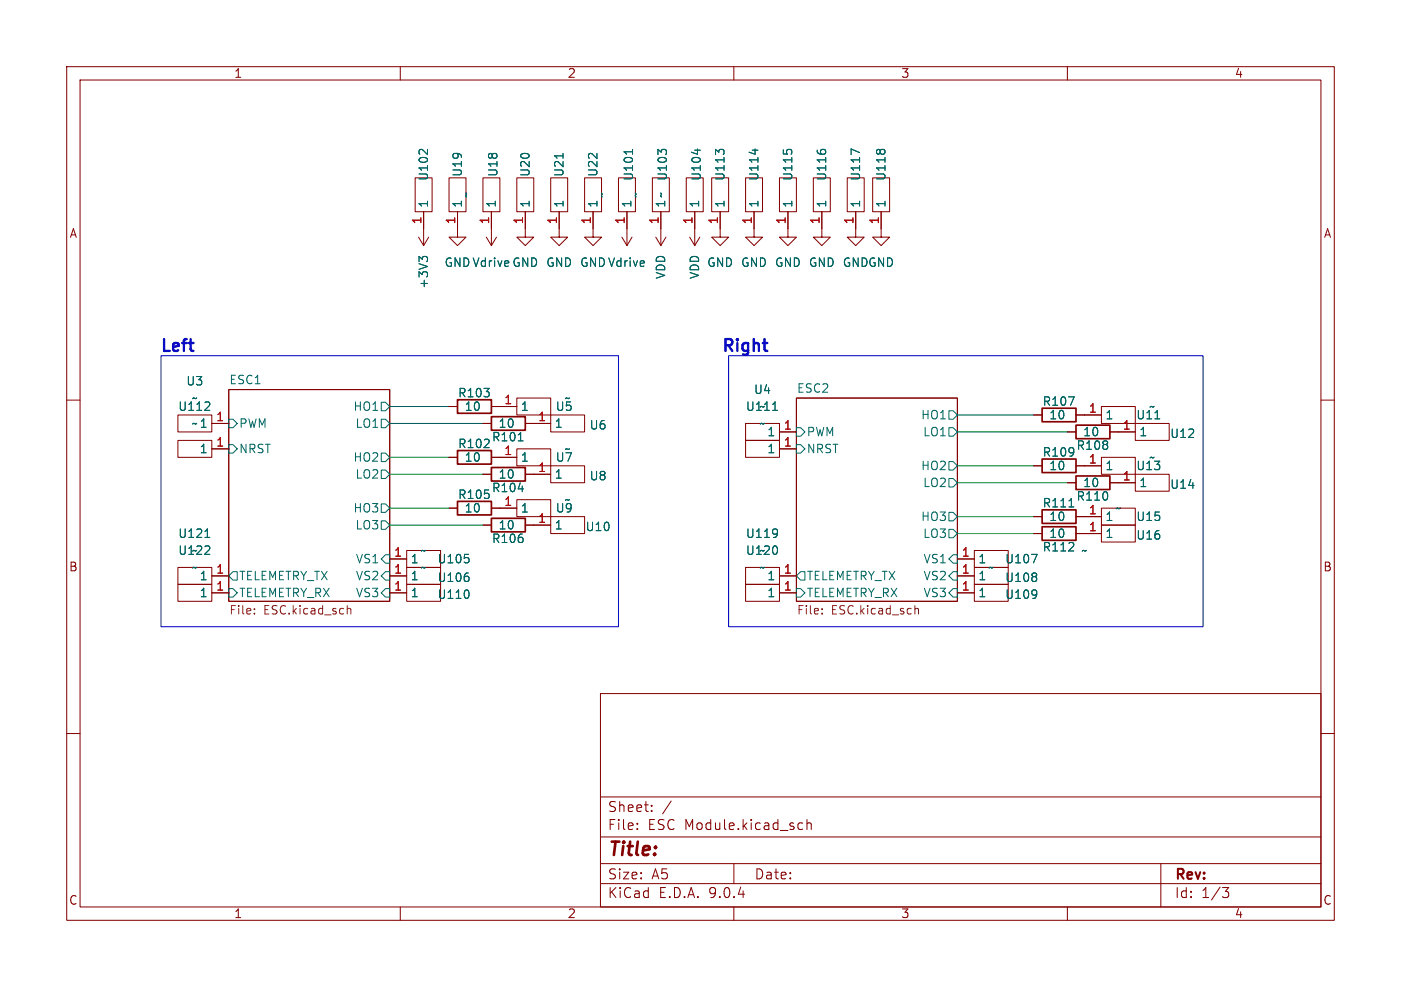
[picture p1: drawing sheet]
<svg xmlns="http://www.w3.org/2000/svg" width="210mm" height="148mm" viewBox="0 0 210 148" stroke-linecap="round" stroke-linejoin="round" font-family="sans-serif">
<g fill="none" stroke="#840000" stroke-width=".15">
<path d="M10 10h190v128h-190zM12 12h186v124h-186zM60 10v2M110 10v2M160 10v2M62.2 26.7h2.6v5.1h-2.6zM62.7 35.6l.8 1.2M63.5 31.8v5M64.3 35.6l-.8 1.2M67.3 26.7h2.5v5.1h-2.5zM68.6 31.8v3.8h1.2l-1.2 1.2-1.3-1.2h1.3M72.4 26.7h2.5v5.1h-2.5z"/>
<path d="M72.9 35.6l.8 1.2M73.7 31.8v5M74.4 35.6l-.7 1.2M77.5 26.7h2.5v5.1h-2.5zM78.7 31.8v3.8h1.3l-1.3 1.2-1.2-1.2h1.2M82.5 26.7h2.6v5.1h-2.6zM83.8 31.8v3.8h1.3l-1.3 1.2-1.3-1.2h1.3M87.6 26.7h2.6v5.1h-2.6zM88.9 31.8v3.8h1.3l-1.3 1.2-1.3-1.2h1.3M92.7 26.7h2.5v5.1h-2.5zM93.2 35.6l.8 1.2M94 31.8v5"/>
<path d="M94.7 35.6l-.7 1.2M97.8 26.7h2.5v5.1h-2.5zM98.3 35.6l.8 1.2M99.1 31.8v5M99.8 35.6l-.7 1.2M102.9 26.7h2.5v5.1h-2.5zM103.4 35.6l.7 1.2M104.1 31.8v5M104.9 35.6l-.8 1.2M106.7 26.7h2.5v5.1h-2.5zM107.9 31.8v3.8h1.3l-1.3 1.2-1.2-1.2h1.2M111.8 26.7h2.5v5.1h-2.5z"/>
<path d="M113 31.8v3.8h1.3l-1.3 1.2-1.2-1.2h1.2M116.8 26.7h2.6v5.1h-2.6zM118.1 31.8v3.8h1.3l-1.3 1.2-1.3-1.2h1.3M121.9 26.7h2.6v5.1h-2.6zM123.2 31.8v3.8h1.3l-1.3 1.2-1.3-1.2h1.3M127 26.7h2.5v5.1h-2.5zM128.3 31.8v3.8h1.2l-1.2 1.2-1.3-1.2h1.3M130.8 26.7h2.5v5.1h-2.5zM132.1 31.8v3.8h1.2l-1.2 1.2-1.3-1.2h1.3M34.3 58.4h24.1v31.8h-24.1zM77.5 59.7h5v2.5h-5zM119.4 59.7h24.1v30.5h-24.1z"/>
<path d="M10 60h2M26.7 62.2h5v2.6h-5zM26.7 66h5v2.6h-5zM31.7 63.5h2.6M31.7 67.3h2.6M67.3 61h1.3M67.3 76.2h1.3M67.3 68.6h1.3M72.4 78.7h1.3M72.4 63.5h1.3M72.4 71.1h1.3M73.7 61h3.8"/>
<path d="M73.7 76.2h3.8M73.7 68.6h3.8M77.5 74.9h5v2.6h-5zM77.5 67.3h5v2.6h-5zM78.7 78.7h3.8M78.7 63.5h3.8M78.7 71.1h3.8M82.5 77.5h5.1v2.5h-5.1zM82.5 62.2h5.1v2.6h-5.1zM82.5 69.9h5.1v2.5h-5.1zM111.8 63.5h5v2.5h-5zM111.8 66h5v2.6h-5z"/>
<path d="M116.8 64.8h2.6M116.8 67.3h2.6M154.9 62.2h1.3M154.9 69.9h1.3M154.9 77.5h1.3M160 72.4h1.3M160 64.8h1.3M161.3 62.2h3.8M161.3 69.9h3.8M161.3 77.5h3.8M165.1 61h5.1v2.5h-5.1zM165.1 68.6h5.1v2.5h-5.1z"/>
<path d="M165.1 78.7h5.1v2.6h-5.1zM165.1 76.2h5.1v2.5h-5.1zM166.4 72.4h3.8M166.4 64.8h3.8M170.2 63.5h5.1v2.5h-5.1zM170.2 71.1h5.1v2.6h-5.1zM198 60h2M26.7 87.6h5v2.6h-5zM26.7 85.1h5v2.5h-5zM31.7 88.9h2.6M31.7 86.4h2.6M58.4 83.8h2.6"/>
<path d="M58.4 88.9h2.6M58.4 86.4h2.6M61 82.6h5v2.5h-5zM61 87.6h5v2.6h-5zM61 85.1h5v2.5h-5zM111.8 87.6h5v2.6h-5zM111.8 85.1h5v2.5h-5zM116.8 88.9h2.6M116.8 86.4h2.6M143.5 83.8h2.5M143.5 88.9h2.5M143.5 86.4h2.5"/>
<path d="M146 87.6h5.1v2.6h-5.1zM146 85.1h5.1v2.5h-5.1zM146 82.6h5.1v2.5h-5.1zM154.9 80h1.3M161.3 80h3.8M10 110h2M90 104h108v32h-108zM90 119.5h108M198 110h2M60 136v2M90 132.5h108M90 129.5h108"/>
<path d="M90 125.5h108M95.5 124.2v.2M95.5 123.5v.1M97.7 121.5v.2M97.7 120.8v.1M100.6 120.1l-1.3 1.9M110 136v2M110 129.5v3M119.9 123.4l.4 .1M120.3 124.3l-.4 .1M121 123.5a.37 .37 0 0 1 .6 .1v.8M121 122.9v1.5"/>
<path d="M160 136v2M174 129.5v6.5M183.3 133.1h.9l-.5 .6a.41 .41 0 0 1 .5 .2v.4l-.2 .2-.5 .1"/>
</g>
<g fill="none" stroke="#006464" stroke-width=".15">
<path d="M62.9 22.5h.5M63.3 38.9l-.5-.4v.7M63.3 38.7l.2-.2h.3l.3 .2M64.1 22.4v.8M84.4 23v.7M94.8 22.4v.7M99.1 22.8l-.5-.4v.8M99.2 22.5h.6M104.6 22.3v.8M107.7 22.8l-.4-.4v.8M107.9 22.5h.5M113.2 22.3v.8"/>
<path d="M118 22.5h.6M123.1 22.5h.5M128.8 22.9l-1.2-.6v.9M131.5 22.5h.3M132.1 22.5h.4M160.2 59.5h.8l-.5 1.3M30.7 61.5h.7M31.4 60.4v.4M34.3 62.9h.6l.7 .6-.7 .6h-.6zM34.3 66.7h.6l.7 .6-.7 .6h-.6zM57.1 60.3h.7l.6 .7-.6 .6h-.7zM57.1 67.9h.7l.6 .7-.6 .6h-.7z"/>
<path d="M57.1 75.6h.7l.6 .6-.6 .6h-.7zM57.1 62.9h.7l.6 .6-.6 .6h-.7zM57.1 70.5h.7l.6 .6-.6 .7h-.7zM57.1 78.1h.7l.6 .6-.6 .7h-.7zM77.7 66.1h.7M77.7 73.3h.8M115.8 61.5h.7M116.5 79.4v.9M116.5 79.9v.1M119.4 64.1h.6l.6 .7-.6 .6h-.6zM119.4 66.7h.6l.6 .6-.6 .6h-.6zM142.2 61.6h.7l.6 .6-.6 .7h-.7z"/>
<path d="M142.2 69.2h.7l.6 .7-.6 .6h-.7zM142.2 76.8h.7l.6 .7-.6 .6h-.7zM142.2 64.1h.7l.6 .7-.6 .6h-.7zM142.2 71.8h.7l.6 .6-.6 .6h-.7zM142.2 79.4h.7l.6 .6-.6 .6h-.7zM160.2 76h.8M173.1 62.8h.7M30.7 83.1h.7M30.7 80.6h.7M31.4 82v.4M34.3 88.3h.6l.7 .6-.7 .6h-.6zM34.9 85.7h.7v1.3h-.7l-.6-.6z"/>
<path d="M57.8 83.2h.6v1.3h-.6l-.7-.7zM57.8 85.7h.6v1.3h-.6l-.7-.6zM57.8 88.3h.6v1.2h-.6l-.7-.6zM70.2 83.7v.6M70.2 86.5v.6M70.2 88.7v.8M116.5 82.1v.8M119.4 88.3h.6l.6 .6-.6 .6h-.6zM120 85.7h.6v1.3h-.6l-.6-.6zM142.9 83.2h.6v1.3h-.6l-.7-.7zM142.9 85.7h.6v1.3h-.6l-.7-.6zM142.9 88.3h.6v1.2h-.6l-.7-.6z"/>
<path d="M154.6 83.1h.9l-.6 1.3M155.3 88.6v.8M155.3 86v.3M155.3 86.6v.5M155.4 89l-.1 .1"/>
</g>
<path d="M38.1 92v.1M38.1 91.3v.1M52 91.4l.2-.2 .3 .1 .1 .8M52 90.8v1.3M123.2 92v.1M123.2 91.3v.1M137.1 90.8v1.3M137.1 91.4l.2-.2 .3 .1 .1 .8" fill="none" stroke="#725600" stroke-width=".15"/>
<path d="M68.6 59.9h5.1v2.1h-5.1zM68.6 75.2h5.1v2h-5.1zM68.6 67.6h5.1v2h-5.1zM73.7 77.7h5v2.1h-5zM73.7 62.5h5v2h-5zM73.7 70.1h5v2h-5zM156.2 61.2h5.1v2h-5.1zM156.2 79h5.1v2h-5.1zM156.2 68.8h5.1v2.1h-5.1zM156.2 76.5h5.1v2h-5.1zM161.3 71.4h5.1v2h-5.1zM161.3 63.8h5.1v2h-5.1z" fill="none" stroke="#840000" stroke-width=".25"/>
<path d="M58.4 63.5h14M58.4 61h8.9M58.4 78.7h14M58.4 71.1h14M58.4 68.6h8.9M58.4 76.2h8.9M143.5 62.2h11.4M143.5 77.5h11.4M143.5 64.8h16.5M143.5 69.9h11.4M143.5 72.4h16.5M143.5 80h11.4" fill="none" stroke="#009600" stroke-width=".15"/>
<path d="M24.1 53.3h68.6v40.7h-68.6zM109.2 53.3h71.1v40.7h-71.1z" fill="none" stroke="#0000c2" stroke-width=".15"/>
<text font-size="2.8" fill="#840000" x="91" y="128.9">Title:</text>
<g font-size="2.5" fill="#0000c2">
<text x="23.8" y="53.2">Left</text>
<text x="108" y="53.2">Right</text>
</g>
<g font-size="2.1" fill="#840000">
<text x="91" y="124.7">File:</text>
<text x="91" y="122">Sheet:</text>
<text x="97.1" y="124.7">ESC Module.kicad_sch</text>
<text x="91" y="134.9">KiCad</text>
<text x="91" y="132.1">Size:</text>
<text x="97.7" y="132.1">A5</text>
<text x="98.7" y="134.9">E.D.A.</text>
<text x="106.3" y="134.9">9.0.4</text>
<text x="113" y="132.1">Date:</text>
<text x="176" y="132.3">Rev:</text>
<text x="176" y="134.9">Id:</text>
<text x="180.1" y="134.9">1/3</text>
</g>
<g font-size="1.8" fill="#840000">
<text x="35" y="11.9">1</text>
<text x="85" y="11.9">2</text>
<text x="135" y="11.9">3</text>
<text x="185" y="11.9">4</text>
<text x="10.3" y="35.9">A</text>
<text x="198.4" y="35.9">A</text>
<text x="10.3" y="85.9">B</text>
<text x="198.3" y="85.9">B</text>
<text x="10.3" y="135.9">C</text>
<text x="35" y="137.9">1</text>
<text x="85" y="137.9">2</text>
<text x="135" y="137.9">3</text>
<text x="185" y="137.9">4</text>
<text x="198.3" y="135.9">C</text>
</g>
<g font-size="1.8" fill="#006464">
<text x="64.4" y="27.2" transform="rotate(-90 64.4 27.2)">U102</text>
<text x="69.4" y="26.6" transform="rotate(-90 69.4 26.6)">U19</text>
<text x="70.7" y="29.8" transform="rotate(-90 70.7 29.8)">~</text>
<text x="74.8" y="26.6" transform="rotate(-90 74.8 26.6)">U18</text>
<text x="79.6" y="26.6" transform="rotate(-90 79.6 26.6)">U20</text>
<text x="84.7" y="26.6" transform="rotate(-90 84.7 26.6)">U21</text>
<text x="89.8" y="26.6" transform="rotate(-90 89.8 26.6)">U22</text>
<text x="91" y="29.8" transform="rotate(-90 91 29.8)">~</text>
<text x="95.1" y="27.2" transform="rotate(-90 95.1 27.2)">U101</text>
<text x="96.1" y="29.8" transform="rotate(-90 96.1 29.8)">~</text>
<text x="100.2" y="27.2" transform="rotate(-90 100.2 27.2)">U103</text>
<text x="105.3" y="27.2" transform="rotate(-90 105.3 27.2)">U104</text>
<text x="108.8" y="27.2" transform="rotate(-90 108.8 27.2)">U113</text>
<text x="113.9" y="27.2" transform="rotate(-90 113.9 27.2)">U114</text>
<text x="119" y="27.2" transform="rotate(-90 119 27.2)">U115</text>
<text x="124.1" y="27.2" transform="rotate(-90 124.1 27.2)">U116</text>
<text x="129.1" y="27.2" transform="rotate(-90 129.1 27.2)">U117</text>
<text x="132.9" y="27.2" transform="rotate(-90 132.9 27.2)">U118</text>
<text x="64.4" y="31.2" transform="rotate(-90 64.4 31.2)">1</text>
<text x="69.4" y="31.2" transform="rotate(-90 69.4 31.2)">1</text>
<text x="74.5" y="31.2" transform="rotate(-90 74.5 31.2)">1</text>
<text x="79.6" y="31.2" transform="rotate(-90 79.6 31.2)">1</text>
<text x="84.7" y="31.2" transform="rotate(-90 84.7 31.2)">1</text>
<text x="89.8" y="31.2" transform="rotate(-90 89.8 31.2)">1</text>
<text x="94.8" y="31.2" transform="rotate(-90 94.8 31.2)">1</text>
<text x="99.9" y="31.2" transform="rotate(-90 99.9 31.2)">1 ~</text>
<text x="105" y="31.2" transform="rotate(-90 105 31.2)">1</text>
<text x="108.8" y="31.2" transform="rotate(-90 108.8 31.2)">1</text>
<text x="113.9" y="31.2" transform="rotate(-90 113.9 31.2)">1</text>
<text x="119" y="31.2" transform="rotate(-90 119 31.2)">1</text>
<text x="124.1" y="31.2" transform="rotate(-90 124.1 31.2)">1</text>
<text x="129.1" y="31.2" transform="rotate(-90 129.1 31.2)">1</text>
<text x="132.9" y="31.2" transform="rotate(-90 132.9 31.2)">1</text>
<text x="66.5" y="40.2">GNDVdrive GND GND GNDVdrive</text>
<text x="99.9" y="41.9" transform="rotate(-90 99.9 41.9)">VDD</text>
<text x="105" y="41.9" transform="rotate(-90 105 41.9)">VDD</text>
<text x="105.9" y="40.2">GND GND GND GND GNDGND</text>
<text x="64.4" y="43.4" transform="rotate(-90 64.4 43.4)">+3V3</text>
<text x="27.8" y="58">U3</text>
<text x="34.3" y="57.7">ESC1</text>
<text x="68.6" y="59.8">R103</text>
<text x="112.9" y="59.3">U4</text>
<text x="119.4" y="59">ESC2</text>
<text x="26.6" y="61.8">U112</text>
<text x="28.7" y="60.6">~</text>
<text x="28.7" y="64.4">~1</text>
<text x="35.8" y="64.4">PWM</text>
<text x="52.9" y="61.8">HO1</text>
<text x="53.2" y="64.4">LO1</text>
<text x="69.6" y="61.8">10</text>
<text x="74.6" y="64.4">10</text>
<text x="78" y="61.8">1</text>
<text x="83.1" y="64.4">1</text>
<text x="83.2" y="61.8">U5</text>
<text x="84.5" y="60.6">~</text>
<text x="88.3" y="64.6">U6</text>
<text x="111.7" y="61.8">U111</text>
<text x="113.7" y="61.8">~</text>
<text x="113.7" y="64.4">~</text>
<text x="114.9" y="65.6">1</text>
<text x="120.8" y="65.6">PWM</text>
<text x="138" y="63.1">HO1</text>
<text x="138.3" y="65.6">LO1</text>
<text x="156.2" y="61.1">R107</text>
<text x="157.2" y="63.1">10</text>
<text x="162.3" y="65.6">10</text>
<text x="165.6" y="63.1">1</text>
<text x="170.2" y="63.1">U11</text>
<text x="170.7" y="65.6">1</text>
<text x="172.2" y="61.8">~</text>
<text x="175.3" y="65.9">U12</text>
<text x="29.8" y="68.2">1</text>
<text x="35.8" y="68.2">NRST</text>
<text x="52.9" y="69.4">HO2</text>
<text x="53.2" y="72">LO2</text>
<text x="68.6" y="67.4">R102</text>
<text x="69.6" y="69.4">10</text>
<text x="73.6" y="66.4">R101</text>
<text x="74.6" y="72">10</text>
<text x="78" y="69.4">1</text>
<text x="83.1" y="72">1</text>
<text x="83.2" y="69.4">U7</text>
<text x="84.5" y="68.2">~</text>
<text x="114.9" y="68.2">1</text>
<text x="120.8" y="68.2">NRST</text>
<text x="138" y="70.7">HO2</text>
<text x="156.2" y="68.7">R109</text>
<text x="157.2" y="70.7">10</text>
<text x="161.3" y="67.7">R108</text>
<text x="165.6" y="70.7">1</text>
<text x="170.2" y="70.7">U13</text>
<text x="172.2" y="69.4">~</text>
<text x="52.9" y="77.1">HO3</text>
<text x="68.6" y="75">R105</text>
<text x="69.6" y="77.1">10</text>
<text x="73.6" y="74">R104</text>
<text x="78" y="77.1">1</text>
<text x="83.2" y="77.1">U9</text>
<text x="84.5" y="75.8">~</text>
<text x="88.3" y="72.2">U8</text>
<text x="138.3" y="73.3">LO2</text>
<text x="156.2" y="76.3">R111</text>
<text x="161.3" y="75.3">R110</text>
<text x="162.3" y="73.3">10</text>
<text x="167.1" y="77.1">~</text>
<text x="170.7" y="73.3">1</text>
<text x="175.3" y="73.5">U14</text>
<text x="26.6" y="83.4">U122</text>
<text x="26.6" y="80.9">U121</text>
<text x="28.7" y="83.4">~</text>
<text x="53.2" y="79.6">LO3</text>
<text x="62.9" y="83.4">~</text>
<text x="73.6" y="81.6">R106</text>
<text x="74.6" y="79.6">10</text>
<text x="83.1" y="79.6">1</text>
<text x="87.7" y="79.9">U10</text>
<text x="111.7" y="83.4">U120</text>
<text x="111.7" y="80.9">U119</text>
<text x="113.7" y="83.4">~</text>
<text x="138" y="78.3">HO3</text>
<text x="138.3" y="80.9">LO3</text>
<text x="156.2" y="82.9">R112</text>
<text x="157.2" y="80.9">10</text>
<text x="157.2" y="78.3">10</text>
<text x="162" y="83.4">~</text>
<text x="165.6" y="80.9">1</text>
<text x="165.6" y="78.3">1</text>
<text x="170.2" y="81.1">U16</text>
<text x="170.2" y="78.3">U15</text>
<text x="28.7" y="86">~</text>
<text x="29.8" y="89.8">1</text>
<text x="29.8" y="87.2">1</text>
<text x="35.8" y="89.8">TELEMETRY_RX</text>
<text x="35.8" y="87.2">TELEMETRY_TX</text>
<text x="53.2" y="84.7">VS1</text>
<text x="53.2" y="87.2">VS2</text>
<text x="53.2" y="89.8">VS3</text>
<text x="61.5" y="84.7">1</text>
<text x="61.5" y="89.8">1</text>
<text x="61.5" y="87.2">1</text>
<text x="62.9" y="86">~</text>
<text x="65.5" y="84.7">U105</text>
<text x="65.5" y="87.5">U106</text>
<text x="113.7" y="86">~</text>
<text x="114.9" y="89.8">1</text>
<text x="114.9" y="87.2">1</text>
<text x="120.8" y="89.8">TELEMETRY_RX</text>
<text x="120.8" y="87.2">TELEMETRY_TX</text>
<text x="138.3" y="84.7">VS1</text>
<text x="138.3" y="87.2">VS2</text>
<text x="138.3" y="89.8">VS3</text>
<text x="146.6" y="89.8">1</text>
<text x="146.6" y="87.2">1</text>
<text x="146.6" y="84.7">1</text>
<text x="148" y="86">~</text>
<text x="150.6" y="87.5">U108</text>
<text x="150.6" y="84.7">U107</text>
<text x="65.5" y="90">U110</text>
<text x="150.6" y="90">U109</text>
</g>
<g font-size="1.8" fill="#a90000">
<text x="63.2" y="33.7" transform="rotate(-90 63.2 33.7)">1</text>
<text x="68.3" y="33.7" transform="rotate(-90 68.3 33.7)">1</text>
<text x="73.4" y="33.7" transform="rotate(-90 73.4 33.7)">1</text>
<text x="78.5" y="33.7" transform="rotate(-90 78.5 33.7)">1</text>
<text x="83.6" y="33.7" transform="rotate(-90 83.6 33.7)">1</text>
<text x="88.6" y="33.7" transform="rotate(-90 88.6 33.7)">1</text>
<text x="93.7" y="33.7" transform="rotate(-90 93.7 33.7)">1</text>
<text x="98.8" y="33.7" transform="rotate(-90 98.8 33.7)">1</text>
<text x="103.9" y="33.7" transform="rotate(-90 103.9 33.7)">1</text>
<text x="107.7" y="33.7" transform="rotate(-90 107.7 33.7)">1</text>
<text x="112.8" y="33.7" transform="rotate(-90 112.8 33.7)">1</text>
<text x="117.9" y="33.7" transform="rotate(-90 117.9 33.7)">1</text>
<text x="122.9" y="33.7" transform="rotate(-90 122.9 33.7)">1</text>
<text x="128" y="33.7" transform="rotate(-90 128 33.7)">1</text>
<text x="131.8" y="33.7" transform="rotate(-90 131.8 33.7)">1</text>
<text x="32.3" y="63.2">1</text>
<text x="75.5" y="60.7">1</text>
<text x="80.6" y="63.2">1</text>
<text x="117.4" y="64.5">1</text>
<text x="163.1" y="62">1</text>
<text x="168.2" y="64.5">1</text>
<text x="32.3" y="67.1">1</text>
<text x="75.5" y="68.3">1</text>
<text x="80.6" y="70.9">1</text>
<text x="117.4" y="67.1">1</text>
<text x="163.1" y="69.6">1</text>
<text x="75.5" y="75.9">1</text>
<text x="163.1" y="77.2">1</text>
<text x="168.2" y="72.1">1</text>
<text x="59" y="83.6">1</text>
<text x="80.6" y="78.5">1</text>
<text x="144.1" y="83.6">1</text>
<text x="163.1" y="79.8">1</text>
<text x="32.3" y="88.6">1</text>
<text x="32.3" y="86.1">1</text>
<text x="59" y="88.6">1</text>
<text x="59" y="86.1">1</text>
<text x="117.4" y="88.6">1</text>
<text x="117.4" y="86.1">1</text>
<text x="144.1" y="88.6">1</text>
<text x="144.1" y="86.1">1</text>
</g>
<g font-size="1.8" fill="#725600">
<text x="34.3" y="92.5">File:</text>
<text x="39.5" y="92.5">ESC.kicad_sch</text>
<text x="119.4" y="92.5">File:</text>
<text x="124.6" y="92.5">ESC.kicad_sch</text>
</g>
</svg>
